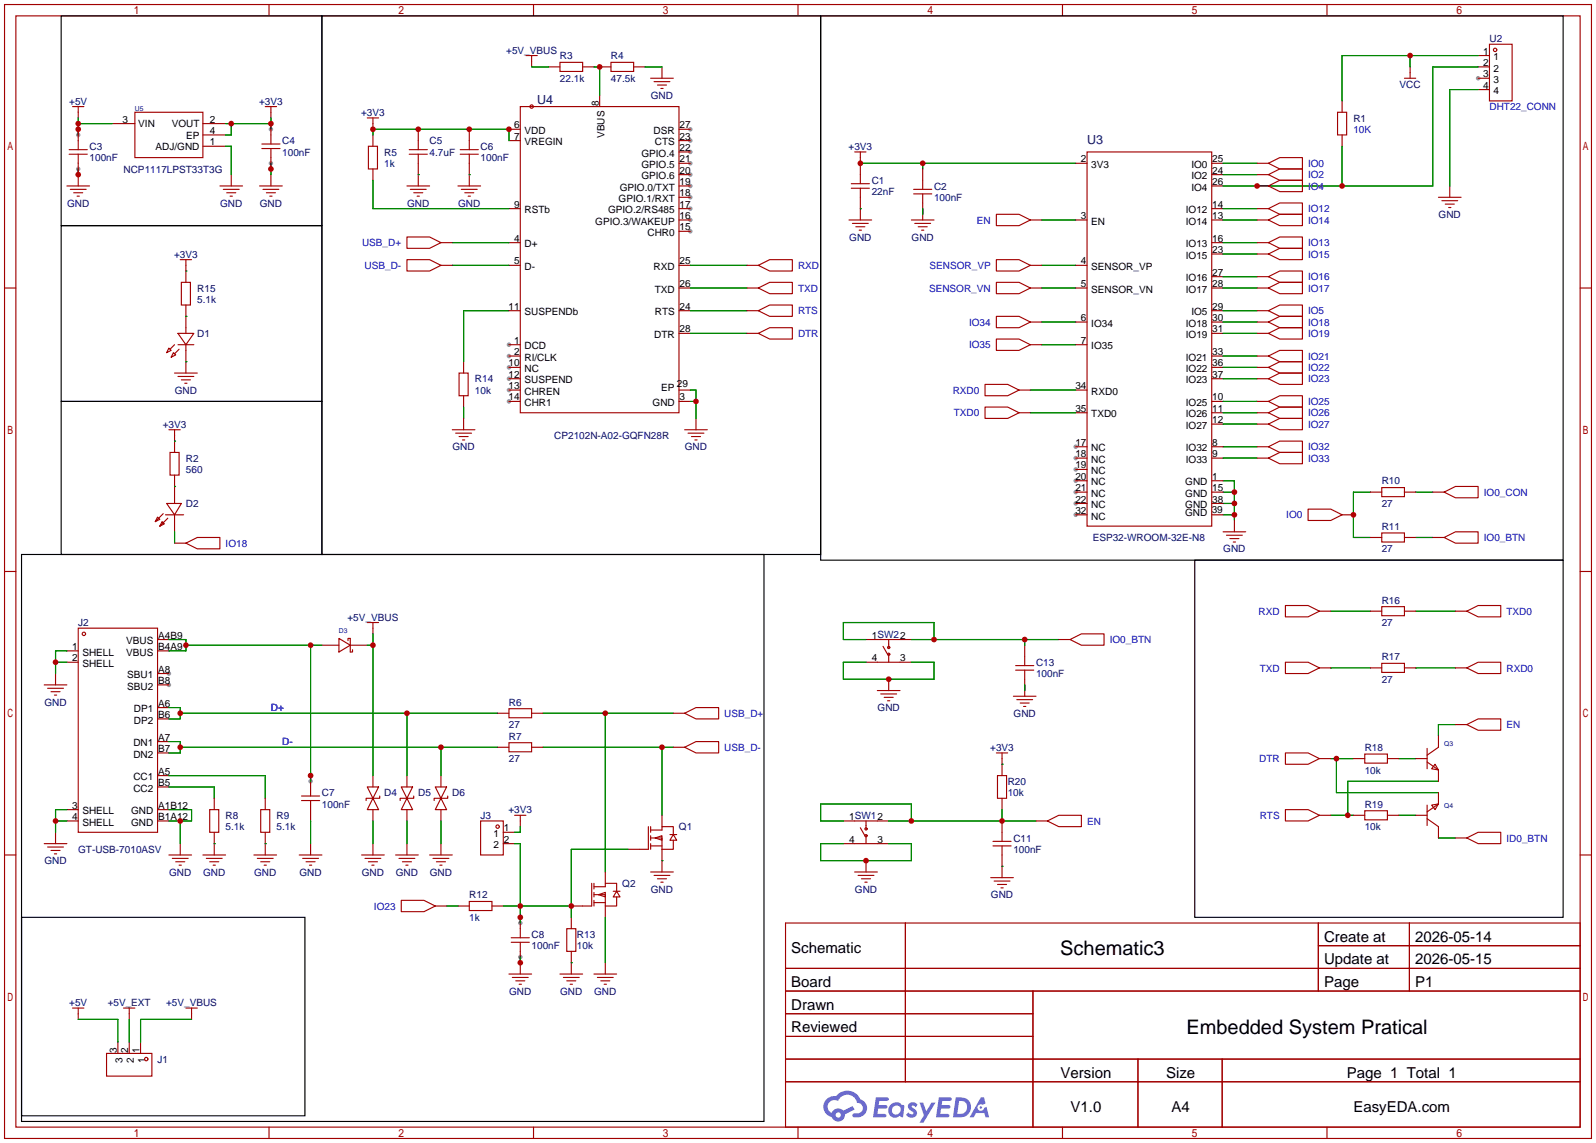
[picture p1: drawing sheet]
<svg xmlns="http://www.w3.org/2000/svg" width="358mm" height="256mm" viewBox="0 0 358 256" stroke-linecap="round" stroke-linejoin="round" font-family="sans-serif">
<g fill="#999">
<circle cx="331.2" cy="17.5" r=".51"/>
<circle cx="241" cy="115.3" r=".51"/>
<circle cx="241" cy="112.8" r=".51"/>
<circle cx="241" cy="110.2" r=".51"/>
<circle cx="241" cy="107.7" r=".51"/>
<circle cx="241" cy="105.2" r=".51"/>
<circle cx="241" cy="102.6" r=".51"/>
<circle cx="241" cy="100.1" r=".51"/>
<circle cx="114" cy="77.2" r=".51"/>
<circle cx="114" cy="79.8" r=".51"/>
<circle cx="114" cy="82.3" r=".51"/>
<circle cx="114" cy="84.8" r=".51"/>
<circle cx="114" cy="87.4" r=".51"/>
<circle cx="114" cy="89.9" r=".51"/>
<circle cx="154.7" cy="51.8" r=".51"/>
<circle cx="154.7" cy="49.3" r=".51"/>
<circle cx="154.7" cy="46.7" r=".51"/>
<circle cx="154.7" cy="44.2" r=".51"/>
<circle cx="154.7" cy="41.7" r=".51"/>
<circle cx="154.7" cy="39.1" r=".51"/>
<circle cx="154.7" cy="36.6" r=".51"/>
<circle cx="154.7" cy="34" r=".51"/>
<circle cx="154.7" cy="31.5" r=".51"/>
<circle cx="154.7" cy="29" r=".51"/>
<circle cx="37.8" cy="150.9" r=".51"/>
<circle cx="37.8" cy="153.4" r=".51"/>
<circle cx="116.6" cy="214.4" r=".51"/>
<circle cx="116.6" cy="206.8" r=".51"/>
<circle cx="69.6" cy="175" r=".51"/>
<circle cx="60.7" cy="29" r=".51"/>
<circle cx="17.5" cy="30.2" r=".51"/>
<circle cx="17.5" cy="37.8" r=".51"/>
<circle cx="60.7" cy="36.6" r=".51"/>
</g>
<g fill="none" stroke="#a10000" stroke-width=".25">
<path d="M1 1h355.6v254h-355.6zM3.6 3.6h350.5v248.9h-350.5zM60.3 1v2.6M119.5 1v2.6M178.8 1v2.6M238.1 1v2.6M297.3 1v2.6M1 64.5h2.6M354.1 64.5h2.5M1 128h2.6M354.1 128h2.5M1 191.5h2.6"/>
<path d="M354.1 191.5h2.5M176 206.8h178.1v45.7h-178.1zM176 216.9h178.1M202.9 206.8v35.5M295.4 206.8v15.2M295.4 211.8h58.7M315.8 206.8v15.2M176 222h178.1M176 227.1h55.5M176 237.2h178.1M176 232.2h55.5M231.5 222v30.5"/>
<path d="M255 237.2v15.3M273.9 237.2v15.3M60.3 252.5v2.5M119.5 252.5v2.5M176 242.3h178.1M178.8 252.5v2.5M238.1 252.5v2.5M297.3 252.5v2.5"/>
</g>
<g fill="#5487ff">
<path d="M203.8 247.2a1.3 1.3 0 0 1 1.8 .2l-.4 .7a.54 .54 0 0 0-.9-.3l.1 .2a1.28 1.28 0 0 1 .8 2 1.53 1.53 0 0 1-2.2-.2l.5-.6 .8 .4a.31 .31 0 0 0 .4-.3 .31 .31 0 0 0-.3-.3 1.12 1.12 0 0 1-.6-1.8z"/>
<path d="M206 247h.9l.6 1.9 1.2-1.9h.9l-2.7 4.5h-.9l1-1.7z"/>
<path d="M196.3 245.8h2.2a.46 .46 0 0 1 .5 .1 .46 .46 0 0 1 .1 .5l-.3 .2h-1.8l-.1 .9h1.6a.4 .4 0 0 1 .4 .5 .4 .4 0 0 1-.4 .3h-1.7l-.2 1.2h1.4a.46 .46 0 0 1 .5 .1 .46 .46 0 0 1 .1 .5l-.3 .2h-2.7z"/>
<path d="M210.4 245.8h2.2a.47 .47 0 0 1 .5 .1 .47 .47 0 0 1 .1 .5l-.3 .2h-1.8l-.1 .9h1.6a.4 .4 0 0 1 .4 .5 .4 .4 0 0 1-.4 .3h-1.7l-.2 1.2h1.4a.46 .46 0 0 1 .5 .1 .46 .46 0 0 1 .1 .5l-.3 .2h-2.7z"/>
<path d="M219.8 245.8h.7l.4 1.4-.7 .3a.75 .75 0 0 0-1.1 .3 .75 .75 0 0 0 .5 1 .75 .75 0 0 0 .9-.6l.5-.3 .7 2.4h-.9l-.2-1h-1.9l-.5 1h-.9z"/>
<path d="M214.2 245.8l-.7 4.5h1.5a2.27 2.27 0 0 0 2.6-2.3 2.27 2.27 0 0 0-2.7-2.2zM214.9 246.6a1.5 1.5 0 0 1 1.8 1.5 1.5 1.5 0 0 1-1.9 1.4h-.3z"/>
<path d="M199.6 247.4a1.6 1.6 0 0 0-.3 2.3 1.6 1.6 0 0 0 2.3 .2l.8 .4 .3-2.5-.2-.3h-.5a1.58 1.58 0 0 0-2.4-.1zM200.2 248a.98 .98 0 0 1 1.6 .4 .98 .98 0 0 1-1.1 1.2 .94 .94 0 0 1-.8-.6 .94 .94 0 0 1 .3-1z"/>
<path d="M185.2 246.2a2.37 2.37 0 0 0 1.2 4 1.54 1.54 0 0 0 1.7 1 1.54 1.54 0 0 0 1.3-1.6l2.1-1.1-.5-.8-2 1.1a1.57 1.57 0 0 0-2.6 .5 1.5 1.5 0 0 1-.8-2.1 1.5 1.5 0 0 1 2.2-.6 2.23 2.23 0 0 1 2.3-1.4 2.23 2.23 0 0 1 2 1.9 1.16 1.16 0 0 1 1.2 1 1.16 1.16 0 0 1-1.1 1.3h-.6a.47 .47 0 0 0-.6 .4 .47 .47 0 0 0 .4 .5 2.14 2.14 0 0 0 2.7-1.3 2.14 2.14 0 0 0-1.3-2.8 3.2 3.2 0 0 0-5.5-.7l-1.1 .1zM187.2 249.8a.6 .6 0 0 1 1.2 0 .6 .6 0 0 1-1.2 0z"/>
<circle cx="219.8" cy="248.1" r=".28"/>
</g>
<g fill="none" stroke="#a10000" stroke-width=".25">
<path d="M117.9 12.4h2.5M119.1 12.4v2.6M122.9 15h2.6M125.5 14h5.1v2h-5.1zM130.6 15h2.5M134.4 15h2.5M136.9 14h5.1v2h-5.1zM142 15h2.5M145.8 17.5h5.1M146.6 18.3h3.5M147.3 19.1h2.1M148.1 19.8h.5"/>
<path d="M148.3 15v2.5M314.7 17.5h2.5M316 15v2.5M331.2 12.4h2.6M331.2 15h2.6M331.2 17.5h2.6M333.8 9.9h5v12.7h-5zM15.5 33.5h4.1M15.5 34.5h4.1M16.3 23.9h2.5M17.5 23.9v2.5M17.5 29v4.5"/>
<path d="M17.5 34.5v7.2M25.1 27.7h5.1M30.2 25.1h15.3v10.2h-15.3zM45.5 32.8h5M45.5 27.7h5M45.5 30.2h5M51.8 39.1v2.6M58.7 32.3h4M58.7 33.3h4M59.4 23.9h2.6M60.7 23.9v2.5M60.7 27.7v4.6"/>
<path d="M60.7 33.3v4.5M60.7 39.1v2.6M82.3 26.4h2.5M82.5 32.8h2.1v5h-2.1zM83.6 26.4v2.6M83.6 30.2v2.6M83.6 37.8v2.6M91.7 33.5h4.1M91.7 34.5h4.1M93.7 29v4.5M93.7 34.5v7.2M103.1 33.5h4.1"/>
<path d="M103.1 34.5h4.1M105.2 29v4.5M105.2 34.5v7.2M114 29h2.6M114 31.5h2.6M116.6 23.9h35.5v68.6h-35.5zM134.4 21.3v2.6M152.1 34h2.6M152.1 36.6h2.6M152.1 39.1h2.6M152.1 29h2.6M152.1 31.5h2.6"/>
<path d="M191.5 34h2.6M192.8 34v7.1M206.8 37.8v4.6M241 36.6h2.6M243.6 34h27.9v83.9h-27.9zM271.5 36.6h2.6M271.5 39.1h2.6M281.7 36.6h2.5M281.7 39.1h2.5M284.2 36.6l2.6-1.3h5v2.5h-5zM284.2 39.1l2.6-1.3h5v2.6h-5zM299.7 25.1h2.1v5.1h-2.1z"/>
<path d="M300.7 22.6v2.5M300.7 30.2v2.6M331.2 20.1h2.6M15 41.7h5.1M15.7 42.4h3.6M16.5 43.2h2M17.3 43.9h.5M40.4 58.2h2.5M41.7 58.2v5M49.3 41.7h5.1M50 42.4h3.6M50.8 43.2h2"/>
<path d="M51.6 43.9h.5M58.2 41.7h5M58.9 42.4h3.6M59.7 43.2h2M60.5 43.9h.5M91.2 53.1h5.1l2.5 1.3-2.5 1.2h-5.1zM91.2 58.2h5.1l2.5 1.2-2.5 1.3h-5.1zM91.2 41.7h5.1M91.9 42.4h3.6M92.7 43.2h2M93.5 43.9h.5M98.8 54.4h2.5"/>
<path d="M98.8 59.4h2.5M102.6 41.7h5.1M103.4 42.4h3.5M104.1 43.2h2.1M104.9 43.9h.5M114 54.4h2.6M114 46.7h2.6M114 59.4h2.6M152.1 44.2h2.6M152.1 49.3h2.6M152.1 41.7h2.6M152.1 46.7h2.6"/>
<path d="M152.1 59.4h2.6M152.1 51.8h2.6M167.4 59.4h2.5M169.9 59.4l2.6-1.2h5v2.5h-5zM190.2 49.3h5.1M190.8 42.2h4M190.8 41.1h4M191 50h3.6M191.8 50.8h2M192.5 51.6h.5M192.8 42.2v7.1M204.2 49.3h5.1"/>
<path d="M204.7 42.4h4.1M204.7 43.4h4.1M205 50h3.5M205.7 50.8h2.1M206.5 51.6h.5M206.8 43.4v5.9M223.3 48h5l2.6 1.3-2.6 1.2h-5zM223.3 58.2h5l2.6 1.2-2.6 1.3h-5zM230.9 49.3h2.5M230.9 59.4h2.5M241 49.3h2.6M241 59.4h2.6"/>
<path d="M271.5 49.3h2.6M271.5 41.7h2.6M271.5 56.9h2.6M271.5 54.4h2.6M271.5 46.7h2.6M281.7 49.3h2.5M281.7 41.7h2.5M281.7 56.9h2.5M281.7 54.4h2.5M281.7 46.7h2.5M284.2 41.7l2.6-1.3h5v2.5h-5zM284.2 46.7l2.6-1.2h5v2.5h-5z"/>
<path d="M284.2 49.3l2.6-1.3h5v2.5h-5zM284.2 54.4l2.6-1.3h5v2.5h-5zM284.2 56.9l2.6-1.3h5v2.6h-5zM322.3 44.2h5.1M323.1 45h3.5M323.8 45.7h2.1M324.6 46.5h.5M324.9 41.7v2.5M37.8 78l.6 .5-1.1 .5zM38.9 79l.5 .5-1 .5zM39.1 77.2l-1 1M39.9 74.7h3.5l-1.7 2.5z"/>
<path d="M39.9 77.2h3.5M40.1 78.2l-1 1M40.6 63.2h2.1v5.1h-2.1zM41.7 68.3v6.4M41.7 77.2v6.4M114 79.8h2.6M114 69.6h2.6M114 77.2h2.6M152.1 74.7h2.6M152.1 69.6h2.6M152.1 64.5h2.6M167.4 74.7h2.5"/>
<path d="M167.4 69.6h2.5M167.4 64.5h2.5M169.9 64.5l2.6-1.3h5v2.6h-5zM169.9 69.6l2.6-1.3h5v2.6h-5zM169.9 74.7l2.6-1.3h5v2.5h-5zM223.3 63.2h5l2.6 1.3-2.6 1.3h-5zM223.3 70.9h5l2.6 1.2-2.6 1.3h-5zM223.3 75.9h5l2.6 1.3-2.6 1.3h-5zM230.9 72.1h2.5M230.9 64.5h2.5M230.9 77.2h2.5M241 72.1h2.6"/>
<path d="M241 64.5h2.6M241 77.2h2.6M271.5 79.8h2.6M271.5 74.7h2.6M271.5 72.1h2.6M271.5 69.6h2.6M271.5 64.5h2.6M271.5 62h2.6M281.7 79.8h2.5M281.7 74.7h2.5M281.7 72.1h2.5M281.7 69.6h2.5"/>
<path d="M281.7 64.5h2.5M281.7 62h2.5M284.2 62l2.6-1.3h5v2.5h-5zM284.2 64.5l2.6-1.3h5v2.6h-5zM284.2 69.6l2.6-1.3h5v2.6h-5zM284.2 72.1l2.6-1.2h5v2.5h-5zM284.2 74.7l2.6-1.3h5v2.5h-5zM284.2 79.8l2.6-1.3h5v2.5h-5zM37.8 96.3h2.6M39.1 83.6h5.1M39.1 96.3v5M39.9 84.3h3.5"/>
<path d="M40.6 85.1h2.1M41.4 85.9h.5M101.3 96.3h5.1M102.1 97h3.6M102.9 83.6h2v5h-2zM102.9 97.8h2M103.6 98.6h.5M103.9 81v2.6M103.9 88.6v2.6M103.9 93.7v2.6M114 84.8h2.6M114 82.3h2.6"/>
<path d="M114 87.4h2.6M114 89.9h2.6M152.1 87.4h2.6M152.1 89.9h2.6M153.4 96.3h5.1M154.2 97h3.5M154.9 97.8h2.1M155.7 98.6h.5M156 93.7v2.6M220.7 86.1h5.1l2.5 1.3-2.5 1.2h-5.1zM220.7 91.2h5.1l2.5 1.3-2.5 1.2h-5.1zM228.3 92.5h2.6"/>
<path d="M228.3 87.4h2.6M241 92.5h2.6M241 87.4h2.6M271.5 84.8h2.6M271.5 82.3h2.6M271.5 92.5h2.6M271.5 95h2.6M271.5 89.9h2.6M281.7 84.8h2.5M281.7 82.3h2.5M281.7 92.5h2.5M281.7 95h2.5"/>
<path d="M281.7 89.9h2.5M284.2 82.3l2.6-1.3h5v2.6h-5zM284.2 84.8l2.6-1.2h5v2.5h-5zM284.2 89.9l2.6-1.3h5v2.6h-5zM284.2 92.5l2.6-1.3h5v2.5h-5zM284.2 95l2.6-1.3h5v2.6h-5zM35.3 115.8l.5 .5-1 .5zM36.3 116.8l.5 .5-1 .6zM36.6 115.1l-1.8 1.7M37.1 115.3h4M37.3 112.8h3.3l-1.5 2.5zM37.6 116.1l-1.8 1.8"/>
<path d="M38.1 101.3h2v5.1h-2zM39.1 106.4v6.4M39.1 115.3v3.8M241 115.3h2.6M241 112.8h2.6M241 110.2h2.6M241 107.7h2.6M241 105.2h2.6M241 102.6h2.6M241 100.1h2.6M271.5 115.3h2.6M271.5 112.8h2.6"/>
<path d="M271.5 110.2h2.6M271.5 107.7h2.6M271.5 102.6h2.6M271.5 100.1h2.6M274.1 119.1h5M274.8 119.9h3.6M276.6 116.6v2.5M281.7 102.6h2.5M281.7 100.1h2.5M284.2 100.1l2.6-1.3h5v2.5h-5zM284.2 102.6l2.6-1.3h5v2.6h-5zM293.1 114h5.1l2.5 1.3-2.5 1.3h-5.1z"/>
<path d="M300.7 115.3h2.6M307.1 110.2h2.5M309.6 109.2h5.1v2.1h-5.1zM309.6 119.4h5.1v2h-5.1zM314.7 110.2h2.5M321.1 110.2h2.5M323.6 110.2l2.5-1.2h5.1v2.5h-5.1zM39.1 121.7h2.6M41.7 121.7l2.5-1.3h5.1v2.5h-5.1zM82.3 139.4h2.5M83.6 139.4v2.6M275.6 120.7h2"/>
<path d="M276.4 121.4h.5M288 135.6h5.1l2.6 1.3-2.6 1.3h-5.1zM295.7 136.9h2.5M307.1 120.4h2.5M307.1 136.9h2.5M309.6 135.9h5.1v2h-5.1zM314.7 120.4h2.5M314.7 136.9h2.5M321.1 120.4h2.5M323.6 120.4l2.5-1.3h5.1v2.6h-5.1zM326.1 136.9h2.6M328.7 136.9l2.5-1.3h5.1v2.6h-5.1z"/>
<path d="M9.9 153.4h5.1M10.7 154.2h3.5M11.4 154.9h2.1M12.2 155.7h.5M12.4 150.9v2.5M15 148.3h2.5M15 145.8h2.5M17.5 140.7h17.8v45.7h-17.8zM35.3 145.8h2.5M35.3 150.9h2.5M35.3 158.5h2.5M35.3 153.4h2.5"/>
<path d="M35.3 143.3h2.5M72.1 144.5h3.8M75.9 143l2.6 1.5-2.6 1.6zM78 143.5v-.5h.5v3.1h.5v-.6M78.5 144.5h3.8M111.5 159.8h2.5M114 158.8h5.1v2h-5.1zM119.1 159.8h2.6M150.9 159.8h2.5M153.4 159.8l2.6-1.3h5v2.5h-5zM194.1 148.3h10.1M194.1 143.3h10.1"/>
<path d="M196.6 154.7h5.1M197.4 155.4h3.5M197.9 144.8l1 1.8M198.1 156.2h2.1M198.9 157h.5M199.1 143.3v1.7M199.1 146.6v1.7M199.1 152.1v2.6M227.1 156h5.1M227.6 149.1h4M227.6 150.1h4M227.8 156.7h3.6"/>
<path d="M228.6 157.5h2M229.4 158.2h.5M229.6 144.5v4.6M229.6 150.1v5.9M237.2 143.3h2.6M239.8 143.3l2.5-1.3h5.1v2.5h-5.1zM288 148.3h5.1l2.6 1.3-2.6 1.3h-5.1zM295.7 149.6h2.5M307.1 149.6h2.5M309.6 148.6h5.1v2h-5.1zM314.7 149.6h2.5M326.1 149.6h2.6"/>
<path d="M328.7 149.6l2.5-1.3h5.1v2.6h-5.1zM35.3 176.3h2.5M35.3 161h2.5M35.3 166.1h2.5M35.3 168.7h2.5M35.3 173.7h2.5M48 178.8v2.6M59.4 178.8v2.6M67.6 178.3h4M67.6 179.3h4M69.6 173.7v4.6M69.6 179.3v4.6"/>
<path d="M82.3 176.3h2.5l-1.2 2.5zM83.6 178.8l1.2 2.6h-2.5zM83.6 173.7v2.6M85.1 178.3v.5h-3.1v.5M89.9 176.3h2.6l-1.3 2.5zM91.2 178.8l1.3 2.6h-2.6zM91.2 173.7v2.6M92.7 178.3v.5h-3v.5M97.5 176.3h2.6l-1.3 2.5zM98.8 178.8l1.3 2.6h-2.6zM98.8 173.7v2.6M100.3 178.3v.5h-3v.5"/>
<path d="M111.5 167.4h2.5M114 166.4h5.1v2h-5.1zM119.1 167.4h2.6M150.9 167.4h2.5M153.4 167.4l2.6-1.3h5v2.6h-5zM223.3 168.7h2.5M223.5 173.7h2.1v5.1h-2.1zM224.5 168.7v5M224.5 178.8v2.6M288 168.7h5.1l2.6 1.2-2.6 1.3h-5.1zM295.7 169.9h2.5M303.3 169.9h2.5"/>
<path d="M305.8 168.9h5.1v2h-5.1zM310.9 169.9h2.5M317.2 169.9h2.6M319.8 170.7l2.5 1.8M319.8 167.6v4.6M321.6 171.2l.7 1.3-1.5-.3zM322.3 164.8v2.6l-2.5 1.8M322.3 172.5v2.5M322.3 177.5v2.6M326.1 162.3h2.6M328.7 162.3l2.5-1.3h5.1v2.6h-5.1zM9.9 189h5.1"/>
<path d="M10.7 189.7h3.5M11.4 190.5h2.1M12.2 191.3h.5M12.4 186.4v2.6M15 183.9h2.5M15 181.4h2.5M35.3 183.9h2.5M35.3 181.4h2.5M37.8 191.5h5.1M38.6 192.3h3.6M39.4 193h2M40.1 193.8h.5"/>
<path d="M40.4 189v2.5M45.5 191.5h5M46.2 192.3h3.6M47 181.4h2v5h-2zM47 193h2M47.8 193.8h.5M48 186.4v5.1M56.9 191.5h5.1M57.7 192.3h3.5M58.4 181.4h2.1v5h-2.1zM58.4 193h2.1M59.2 193.8h.5"/>
<path d="M59.4 186.4v5.1M67.1 191.5h5M67.8 192.3h3.6M68.6 193h2M69.3 193.8h.5M69.6 189v2.5M81 191.5h5.1M81.8 192.3h3.5M82.5 193h2.1M83.3 193.8h.5M83.6 181.4v2.5M83.6 189v2.5"/>
<path d="M88.6 191.5h5.1M89.4 192.3h3.6M90.2 193h2M90.9 193.8h.5M91.2 181.4v2.5M91.2 189v2.5M96.3 191.5h5M97 192.3h3.6M97.8 193h2M98.6 193.8h.5M98.8 181.4v2.5M98.8 189v2.5"/>
<path d="M107.7 183.9h5.1v7.6h-5.1zM112.8 186.4h2.5M112.8 189h2.5M115.3 182.6h2.6M116.6 182.6v2.6M132.6 197.9v5h-4.6M133.1 198.6h2.5v-.7h2.6v1.7M133.1 197.9v1.2M133.1 199.9v1M135.6 195.3v2.6M137.4 199.6h1.5M138.2 199.6l.7 1.3h-1.5z"/>
<path d="M145.3 185.2v5h-4.6M145.8 185.9h2.5v-.7h2.6v1.7M145.8 187.7h2.5v2.5M145.8 189.5h2.5M145.8 185.2v1.2M145.8 187.2v1M145.8 189v1.2M145.8 195.3h5.1M146.6 196.1h3.5M146.8 187.7l1.5-.5v1zM147.3 196.9h2.1M148.1 197.6h.5"/>
<path d="M148.3 182.6v2.6M148.3 190.2v5.1M150.1 186.9h1.5M150.9 186.9l.7 1.3h-1.5zM150.9 188.2v2h-2.6M189 183.9h10.1M189 189h10.1M191.5 195.3h5.1M192.3 196.1h3.5M192.8 185.4l1 1.8M193 196.9h2.1M193.8 197.6h.5"/>
<path d="M194.1 183.9v1.8M194.1 187.2v1.8M194.1 192.8v2.5M222 196.6h5.1M222.5 189.5h4.1M222.5 188.5h4.1M222.8 197.4h3.5M223.5 198.1h2.1M224.3 198.9h.5M224.5 183.9v4.6M224.5 189.5v7.1M232.2 183.9h2.5"/>
<path d="M234.7 183.9l2.5-1.3h5.1v2.6h-5.1zM288 181.4h5.1l2.6 1.2-2.6 1.3h-5.1zM295.7 182.6h2.5M303.3 182.6h2.5M305.8 181.6h5.1v2h-5.1zM310.9 182.6h2.5M317.2 182.6h2.6M319.8 183.4l2.5 1.8v2.5M319.8 180.3v4.6M320.8 180.3l1.5-.2-.7 1.3zM322.3 180.1l-2.5 1.8M326.1 187.7h2.6"/>
<path d="M328.7 187.7l2.5-1.3h5.1v2.6h-5.1zM89.9 201.7h5.1l2.5 1.2-2.5 1.3h-5.1zM97.5 202.9h2.6M102.6 202.9h2.6M105.2 201.9h5v2.1h-5zM110.2 202.9h2.6M114 218.2h5.1M114.6 210.1h4M114.6 211.1h4M114.8 218.9h3.6M115.6 219.7h2M116.6 205.5v4.6"/>
<path d="M116.6 211.1v7.1M125.5 218.2h5.1M126.2 218.9h3.6M127 208h2v5.1h-2zM127 219.7h2M128 205.5v2.5M128 213.1v5.1M133.1 200.4h2.5v2.5M133.1 202.2h2.5M133.1 201.7v1.2M133.1 218.2h5.1M133.9 218.9h3.5"/>
<path d="M134.1 200.4l1.5-.5v1zM134.6 219.7h2.1M135.6 202.9v2.6M135.6 215.6v2.6M138.2 200.9v2h-2.6M16.3 225.8h2.5M17.5 225.8v2.5M23.9 236h10.1v5h-10.1zM26.4 233.4v2.6M27.7 225.8h2.5M29 225.8v2.5M29 233.4v2.6"/>
<path d="M31.5 233.4v2.6M41.7 225.8h2.5M42.9 225.8v2.5M116.3 220.5h.5M127.8 220.5h.5M135.4 220.5h.5"/>
<circle cx="335" cy="11.2" r=".38"/>
<circle cx="119.1" cy="23.9" r=".38"/>
<circle cx="18.8" cy="142" r=".38"/>
<circle cx="199.1" cy="146.6" r=".25"/>
<circle cx="199.1" cy="145" r=".25"/>
<circle cx="111.5" cy="185.2" r=".38"/>
<circle cx="194.1" cy="185.7" r=".25"/>
<circle cx="194.1" cy="187.2" r=".25"/>
<circle cx="32.8" cy="237.2" r=".38"/>
</g>
<g fill="none" stroke="#008700" stroke-width=".25">
<path d="M119.1 15h3.8M133.1 15h1.3v6.3M144.5 15h3.8M316 12.4v2.6M331.2 15h-10.1v26.7h-47M331.2 12.4h-30.5v10.2M17.5 27.7h7.6M17.5 26.4v3.8M17.5 37.8v1.3M50.5 32.8h1.3v6.3M50.5 27.7h10.2M51.8 27.7v2.5h-1.3"/>
<path d="M60.7 26.4v2.6M60.7 36.6v2.5M83.6 30.2v-1.2h30.4v2.5M93.7 39.1h.1M105.2 39.1h.1M192.8 36.6h48.2M206.8 36.6v1.2M274.1 36.6h7.6M274.1 39.1h7.6M300.7 32.8v8.9M331.2 20.1h-6.3v21.6M83.6 40.4v6.3h30.4"/>
<path d="M101.3 59.4h12.7M101.3 54.4h12.7M154.7 59.4h12.7M192.8 46.7h.1M206.8 46.7v1.3M233.4 59.4h7.6M233.4 49.3h7.6M274.1 49.3h7.6M274.1 56.9h7.6M274.1 54.4h7.6M274.1 46.7h7.6M41.7 70.9h.1"/>
<path d="M41.7 60.7h.1M114 69.6h-10.1v11.4M154.7 64.5h12.7M154.7 74.7h12.7M154.7 69.6h12.7M233.4 77.2h7.6M233.4 72.1h7.6M233.4 64.5h7.6M274.1 72.1h7.6M274.1 64.5h7.6M274.1 74.7h7.6M274.1 62h7.6"/>
<path d="M274.1 69.6h7.6M274.1 79.8h7.6M39.1 98.8h.1M41.7 81h.1M103.9 91.2v2.5M154.7 87.4h1.3v6.3M154.7 89.9h1.3M230.9 87.4h10.1M230.9 92.5h10.1M274.1 92.5h7.6M274.1 95h7.6M274.1 89.9h7.6"/>
<path d="M274.1 84.8h7.6M274.1 82.3h7.6M39.1 109h.1M39.1 119.1v2.6M274.1 100.1h7.6M274.1 107.7h2.5v8.9M274.1 112.8h2.5M274.1 110.2h2.5M274.1 115.3h2.5M274.1 102.6h7.6M307.1 110.2h-3.8v10.2h3.8M317.2 110.2h3.9"/>
<path d="M298.2 136.9h8.9M317.2 120.4h3.9M317.2 136.9h8.9M12.4 148.3h2.6M15 145.8h-2.6v5.1M37.8 158.5h2.6v2.5h-2.6M37.8 143.3h3.9v2.5h-3.9M40.4 159.8h71.1M41.7 144.5h30.4M69.6 144.5v30.5M82.3 144.5h1.3M83.6 142v31.7"/>
<path d="M91.2 159.8v13.9M121.7 159.8h29.2M135.6 159.8v35.5M194.1 148.3h-5.1v3.8h20.3v-3.8h-5.1M194.1 143.3h-5.1v-3.9h20.3v3.9M204.2 143.3h33M229.6 143.3v1.2M229.6 153.4v1.3M298.2 149.6h8.9M317.2 149.6h8.9M37.8 166.1h2.6v2.6h-2.6M37.8 176.3h10.2v2.5"/>
<path d="M37.8 173.7h21.6v5.1M40.4 167.4h71.1M98.8 167.4v6.3M121.7 167.4h29.2M148.3 167.4v15.2M224.5 171.2h.1M298.2 169.9h5.1M299.5 169.9v7.6h22.8M313.4 169.9h3.8M322.3 175h-20.3v7.6M326.1 162.3h-3.8v2.5M12.4 183.9h2.6"/>
<path d="M15 181.4h-2.6v5M37.8 181.4h5.1v2.5h-5.1M40.4 183.9v5.1M48 189h.1M59.4 189h.1M69.6 183.9v5.1M83.6 183.9v5.1M91.2 183.9v5.1M98.8 183.9v5.1M115.3 189h1.3v17.8M116.6 185.2v1.2h-1.3M140.7 190.2h-12.7v15.3"/>
<path d="M148.3 192.8h.1M189 189h-5.1v3.8h20.3v-3.8h-5.1M189 183.9h-5.1v-3.8h20.3v3.8M199.1 183.9h33.1M224.5 194.1h.1M224.5 181.4v2.5M298.2 182.6h5.1M313.4 182.6h3.8M322.3 187.7h3.8M100.1 202.9h2.5M112.8 202.9h15.2M116.6 214.4v1.2"/>
<path d="M128 215.6h.1M135.6 205.5v10.1M17.5 228.3h8.9v5.1M29 228.3v5.1M42.9 228.3h-11.4v5.1"/>
</g>
<path d="M13.7 3.6h58.4v46.9h-58.4zM72.1 3.6h111.8v120.6h-111.8zM183.9 3.6h166.4v121.9h-166.4zM13.7 50.5h58.4v39.4h-58.4zM13.7 89.9h58.4v34.3h-58.4zM4.8 124.2h166.4v127h-166.4zM267.7 125.5h82.6v80h-82.6zM4.8 205.5h63.5v44.4h-63.5z" fill="none" stroke="#000" stroke-width=".25"/>
<g fill="#c00">
<circle cx="206.8" cy="36.6" r=".63"/>
<circle cx="192.8" cy="36.6" r=".63"/>
<circle cx="276.6" cy="112.8" r=".63"/>
<circle cx="276.6" cy="115.3" r=".63"/>
<circle cx="276.6" cy="110.2" r=".63"/>
<circle cx="303.3" cy="115.3" r=".63"/>
<circle cx="300.7" cy="41.7" r=".63"/>
<circle cx="281.7" cy="41.7" r=".63"/>
<circle cx="316" cy="12.4" r=".63"/>
<circle cx="156" cy="89.9" r=".63"/>
<circle cx="134.4" cy="15" r=".63"/>
<circle cx="40.4" cy="167.4" r=".63"/>
<circle cx="98.8" cy="167.4" r=".63"/>
<circle cx="135.6" cy="159.8" r=".63"/>
<circle cx="148.3" cy="167.4" r=".63"/>
<circle cx="116.6" cy="215.6" r=".63"/>
<circle cx="40.4" cy="159.8" r=".63"/>
<circle cx="91.2" cy="159.8" r=".63"/>
<circle cx="116.6" cy="202.9" r=".63"/>
<circle cx="128" cy="202.9" r=".63"/>
<circle cx="116.6" cy="205.5" r=".63"/>
<circle cx="12.4" cy="183.9" r=".63"/>
<circle cx="12.4" cy="148.3" r=".63"/>
<circle cx="40.4" cy="183.9" r=".63"/>
<circle cx="83.6" cy="144.5" r=".63"/>
<circle cx="69.6" cy="144.5" r=".63"/>
<circle cx="41.7" cy="144.5" r=".63"/>
<circle cx="69.6" cy="173.7" r=".63"/>
<circle cx="60.7" cy="27.7" r=".63"/>
<circle cx="51.8" cy="27.7" r=".63"/>
<circle cx="17.5" cy="27.7" r=".63"/>
<circle cx="17.5" cy="29" r=".63"/>
<circle cx="17.5" cy="39.1" r=".63"/>
<circle cx="60.7" cy="37.8" r=".63"/>
<circle cx="194.1" cy="192.8" r=".63"/>
<circle cx="199.1" cy="152.1" r=".63"/>
<circle cx="229.6" cy="143.3" r=".63"/>
<circle cx="209.3" cy="143.3" r=".63"/>
<circle cx="299.5" cy="169.9" r=".63"/>
<circle cx="302" cy="182.6" r=".63"/>
<circle cx="204.2" cy="183.9" r=".63"/>
<circle cx="224.5" cy="183.9" r=".63"/>
<circle cx="83.6" cy="29" r=".63"/>
<circle cx="93.7" cy="29" r=".63"/>
<circle cx="105.2" cy="29" r=".63"/>
<circle cx="114" cy="29" r=".63"/>
</g>
<g font-size="4.5">
<text x="237.6" y="213.8">Schematic3</text>
<text x="265.9" y="231.6">Embedded System Pratical</text>
</g>
<g font-size="3.4">
<text x="177.3" y="213.5">Schematic</text>
<text x="296.7" y="210.9">Create at</text>
<text x="317.1" y="210.9">2026-05-14</text>
<text x="177.3" y="221.1">Board</text>
<text x="296.7" y="216">Update at</text>
<text x="296.7" y="221.1">Page</text>
<text x="317.1" y="216">2026-05-15</text>
<text x="317.1" y="221.1">P1</text>
<text x="177.3" y="226.2">Drawn</text>
<text x="177.3" y="231.3">Reviewed</text>
<text x="237.7" y="241.4">Version</text>
<text x="261.3" y="241.4">Size</text>
<text x="301.8" y="241.4">Page 1 Total 1</text>
<text x="239.9" y="249">V1.0</text>
<text x="262.5" y="249">A4</text>
<text x="303.3" y="249">EasyEDA.com</text>
</g>
<g font-size="2.8" fill="#000080">
<text x="120.4" y="23.3">U4</text>
<text x="243.6" y="32.2">U3</text>
</g>
<g font-size="2.2" fill="#000080">
<text x="113.4" y="12">+5V_VBUS</text>
<text x="333.8" y="9.5">U2</text>
<text x="125.5" y="13.3">R3</text>
<text x="136.9" y="13.3">R4</text>
<text x="15.5" y="23.4">+5V</text>
<text x="58.1" y="23.4">+3V3</text>
<text x="125.5" y="18.3">22.1k</text>
<text x="136.9" y="18.3">47.5k</text>
<text x="145.8" y="22.2">GND</text>
<text x="313.6" y="19.6">VCC</text>
<text x="80.9" y="26">+3V3</text>
<text x="303.3" y="27.2">R1</text>
<text x="20.1" y="33.6">C3</text>
<text x="63.2" y="32.3">C4</text>
<text x="63.2" y="34.9">100nF</text>
<text x="86.1" y="34.9">R5</text>
<text x="96.3" y="32.3">C5</text>
<text x="96.3" y="34.9">4.7uF</text>
<text x="107.7" y="33.6">C6</text>
<text x="190.1" y="33.6">+3V3</text>
<text x="20.1" y="36.1">100nF</text>
<text x="27.7" y="38.7">NCP1117LPST33T3G</text>
<text x="86.1" y="37.4">1k</text>
<text x="107.7" y="36.1">100nF</text>
<text x="195.3" y="41.2">C1</text>
<text x="15" y="46.3">GND</text>
<text x="49.3" y="46.3">GND</text>
<text x="58.2" y="46.3">GND</text>
<text x="91.2" y="46.3">GND</text>
<text x="102.7" y="46.3">GND</text>
<text x="195.3" y="43.7">22nF</text>
<text x="209.3" y="42.5">C2</text>
<text x="209.3" y="45">100nF</text>
<text x="190.3" y="53.9">GND</text>
<text x="204.3" y="53.9">GND</text>
<text x="322.4" y="48.8">GND</text>
<text x="39" y="57.7">+3V3</text>
<text x="44.2" y="65.3">R15</text>
<text x="44.2" y="67.9">5.1k</text>
<text x="44.2" y="75.5">D1</text>
<text x="39.2" y="88.2">GND</text>
<text x="106.4" y="85.7">R14</text>
<text x="106.4" y="88.2">10k</text>
<text x="36.5" y="95.8">+3V3</text>
<text x="101.4" y="100.9">GND</text>
<text x="124.2" y="98.4">CP2102N-A02-GQFN28R</text>
<text x="153.5" y="100.9">GND</text>
<text x="41.7" y="103.4">R2</text>
<text x="41.7" y="106">560</text>
<text x="41.7" y="113.6">D2</text>
<text x="309.6" y="108.5">R10</text>
<text x="309.6" y="113.6">27</text>
<text x="309.6" y="118.7">R11</text>
<text x="244.9" y="121.2">ESP32-WROOM-32E-N8</text>
<text x="274.1" y="123.8">GND</text>
<text x="309.6" y="123.8">27</text>
<text x="309.6" y="135.2">R16</text>
<text x="17.5" y="140.3">J2</text>
<text x="77.9" y="139">+5V_VBUS</text>
<text x="309.6" y="140.3">27</text>
<text x="232.2" y="149.2">C13</text>
<text x="309.6" y="147.9">R17</text>
<text x="232.2" y="151.7">100nF</text>
<text x="309.6" y="153">27</text>
<text x="10" y="158">GND</text>
<text x="114" y="158">R6</text>
<text x="196.6" y="159.3">GND</text>
<text x="227.1" y="160.6">GND</text>
<text x="114" y="163.1">27</text>
<text x="114" y="165.7">R7</text>
<text x="114" y="170.7">27</text>
<text x="221.9" y="168.2">+3V3</text>
<text x="305.8" y="168.2">R18</text>
<text x="305.8" y="173.3">10k</text>
<text x="72.1" y="178.4">C7</text>
<text x="86.1" y="178.4">D4</text>
<text x="93.7" y="178.4">D5</text>
<text x="101.3" y="178.4">D6</text>
<text x="225.8" y="175.8">R20</text>
<text x="225.8" y="178.4">10k</text>
<text x="50.5" y="183.4">R8</text>
<text x="50.5" y="186">5.1k</text>
<text x="62" y="183.4">R9</text>
<text x="62" y="186">5.1k</text>
<text x="72.1" y="180.9">100nF</text>
<text x="107.7" y="183.4">J3</text>
<text x="113.9" y="182.2">+3V3</text>
<text x="152.1" y="186">Q1</text>
<text x="305.8" y="180.9">R19</text>
<text x="305.8" y="186">10k</text>
<text x="17.5" y="191.1">GT-USB-7010ASV</text>
<text x="227.1" y="188.5">C11</text>
<text x="227.1" y="191.1">100nF</text>
<text x="10" y="193.6">GND</text>
<text x="37.9" y="196.1">GND</text>
<text x="45.5" y="196.1">GND</text>
<text x="56.9" y="196.1">GND</text>
<text x="67.1" y="196.1">GND</text>
<text x="81.1" y="196.1">GND</text>
<text x="88.7" y="196.1">GND</text>
<text x="96.3" y="196.1">GND</text>
<text x="105.2" y="201.2">R12</text>
<text x="139.4" y="198.7">Q2</text>
<text x="145.8" y="200">GND</text>
<text x="191.6" y="200">GND</text>
<text x="222" y="201.2">GND</text>
<text x="105.2" y="206.3">1k</text>
<text x="119.1" y="210.1">C8</text>
<text x="119.1" y="212.7">100nF</text>
<text x="129.3" y="210.1">R13</text>
<text x="129.3" y="212.7">10k</text>
<text x="15.5" y="225.4">+5V</text>
<text x="24.1" y="225.4">+5V_EXT</text>
<text x="37.2" y="225.4">+5V_VBUS</text>
<text x="114.1" y="222.8">GND</text>
<text x="125.5" y="222.8">GND</text>
<text x="133.1" y="222.8">GND</text>
<text x="35.3" y="238.1">J1</text>
</g>
<g font-size="2.2">
<text x="332.4" y="12.2">1</text>
<text x="332.4" y="14.8">2</text>
<text x="332.4" y="17.3">3</text>
<text x="334.7" y="13.5">1</text>
<text x="334.7" y="16">2</text>
<text x="134.2" y="23.7" transform="rotate(-90 134.2 23.7)">8</text>
<text x="332.4" y="19.9">4</text>
<text x="334.7" y="18.6">3</text>
<text x="334.7" y="21.1">4</text>
<text x="27.5" y="27.5">3</text>
<text x="31" y="28.5">VIN</text>
<text x="38.5" y="28.5">VOUT</text>
<text x="47" y="27.5">2</text>
<text x="115.2" y="28.7">6</text>
<text x="152.3" y="28.7">27</text>
<text x="34.9" y="33.6">ADJ/GND</text>
<text x="41.7" y="31">EP</text>
<text x="47" y="32.6">1</text>
<text x="47" y="30">4</text>
<text x="115.2" y="31.3">7</text>
<text x="117.5" y="30">VDD</text>
<text x="117.5" y="32.6">VREGIN</text>
<text x="135.4" y="30.9" transform="rotate(-90 135.4 30.9)">VBUS</text>
<text x="143.7" y="35.1">GPIO.4</text>
<text x="146.5" y="30">DSR</text>
<text x="146.7" y="32.6">CTS</text>
<text x="152.3" y="33.8">22</text>
<text x="152.3" y="31.3">23</text>
<text x="143.7" y="40.2">GPIO.6</text>
<text x="143.7" y="37.6">GPIO.5</text>
<text x="152.3" y="41.4">19</text>
<text x="152.3" y="38.9">20</text>
<text x="152.3" y="36.4">21</text>
<text x="242.2" y="36.4">2</text>
<text x="244.5" y="37.6">3V3</text>
<text x="267" y="37.6">IO0</text>
<text x="267" y="40.2">IO2</text>
<text x="271.7" y="41.4">26</text>
<text x="271.7" y="36.4">25</text>
<text x="271.7" y="38.9">24</text>
<text x="115.2" y="46.5">9</text>
<text x="117.5" y="47.8">RSTb</text>
<text x="136.3" y="47.8">GPIO.2/RS485</text>
<text x="138.6" y="45.3">GPIO.1/RXT</text>
<text x="138.9" y="42.7">GPIO.0/TXT</text>
<text x="152.3" y="46.5">17</text>
<text x="152.3" y="44">18</text>
<text x="265.7" y="47.8">IO12</text>
<text x="267" y="42.7">IO4</text>
<text x="271.7" y="46.5">14</text>
<text x="133.4" y="50.3">GPIO.3/WAKEUP</text>
<text x="145.1" y="52.9">CHR0</text>
<text x="152.3" y="51.6">15</text>
<text x="152.3" y="49.1">16</text>
<text x="242.2" y="49.1">3</text>
<text x="244.5" y="50.3">EN</text>
<text x="265.7" y="50.3">IO14</text>
<text x="271.7" y="49.1">13</text>
<text x="115.2" y="54.1">4</text>
<text x="115.2" y="59.2">5</text>
<text x="117.5" y="55.4">D+</text>
<text x="152.3" y="59.2">25</text>
<text x="242.2" y="59.2">4</text>
<text x="265.7" y="58">IO15</text>
<text x="265.7" y="55.4">IO13</text>
<text x="271.7" y="56.7">23</text>
<text x="271.7" y="54.1">16</text>
<text x="117.5" y="60.5">D-</text>
<text x="146.5" y="60.5">RXD</text>
<text x="146.7" y="65.6">TXD</text>
<text x="152.3" y="64.3">26</text>
<text x="242.2" y="64.3">5</text>
<text x="244.5" y="65.6">SENSOR_VN</text>
<text x="244.5" y="60.5">SENSOR_VP</text>
<text x="265.7" y="65.6">IO17</text>
<text x="265.7" y="63">IO16</text>
<text x="271.7" y="64.3">28</text>
<text x="271.7" y="61.8">27</text>
<text x="114" y="69.4">11</text>
<text x="117.5" y="70.7">SUSPENDb</text>
<text x="146.7" y="70.7">RTS</text>
<text x="152.3" y="69.4">24</text>
<text x="242.2" y="71.9">6</text>
<text x="267" y="70.7">IO5</text>
<text x="271.7" y="71.9">30</text>
<text x="271.7" y="69.4">29</text>
<text x="115.2" y="77">1</text>
<text x="146.6" y="75.7">DTR</text>
<text x="152.3" y="74.5">28</text>
<text x="242.2" y="77">7</text>
<text x="244.5" y="73.2">IO34</text>
<text x="265.7" y="75.7">IO19</text>
<text x="265.7" y="73.2">IO18</text>
<text x="271.7" y="74.5">31</text>
<text x="114" y="82.1">10</text>
<text x="115.2" y="79.5">2</text>
<text x="117.5" y="78.3">DCD</text>
<text x="117.5" y="80.8">RI/CLK</text>
<text x="117.5" y="83.4">NC</text>
<text x="244.5" y="78.3">IO35</text>
<text x="265.7" y="83.4">IO22</text>
<text x="265.7" y="80.8">IO21</text>
<text x="271.7" y="82.1">36</text>
<text x="271.7" y="79.5">33</text>
<text x="114" y="84.6">12</text>
<text x="114" y="87.2">13</text>
<text x="114" y="89.7">14</text>
<text x="117.5" y="85.9">SUSPEND</text>
<text x="117.5" y="88.4">CHREN</text>
<text x="148.2" y="87.7">EP</text>
<text x="151.7" y="86.7">29</text>
<text x="152.3" y="89.7">3</text>
<text x="241" y="87.2">34</text>
<text x="244.5" y="88.4">RXD0</text>
<text x="265.7" y="85.9">IO23</text>
<text x="271.7" y="84.6">37</text>
<text x="271.7" y="89.7">10</text>
<text x="117.5" y="91">CHR1</text>
<text x="146.2" y="91">GND</text>
<text x="241" y="92.2">35</text>
<text x="244.5" y="93.5">TXD0</text>
<text x="265.7" y="93.5">IO26</text>
<text x="265.7" y="91">IO25</text>
<text x="271.7" y="94.8">12</text>
<text x="271.7" y="92.2">11</text>
<text x="241" y="99.9">17</text>
<text x="244.5" y="101.1">NC</text>
<text x="265.7" y="96.1">IO27</text>
<text x="265.7" y="101.1">IO32</text>
<text x="271.7" y="99.9">8</text>
<text x="241" y="107.5">20</text>
<text x="241" y="104.9">19</text>
<text x="241" y="102.4">18</text>
<text x="244.5" y="106.2">NC</text>
<text x="244.5" y="103.7">NC</text>
<text x="265.7" y="103.7">IO33</text>
<text x="271.7" y="102.4">9</text>
<text x="271.7" y="107.5">1</text>
<text x="241" y="112.6">22</text>
<text x="241" y="110">21</text>
<text x="244.5" y="113.8">NC</text>
<text x="244.5" y="111.3">NC</text>
<text x="244.5" y="108.8">NC</text>
<text x="265.6" y="113.8">GND</text>
<text x="265.6" y="111.3">GND</text>
<text x="265.6" y="108.8">GND</text>
<text x="271.7" y="112.6">38</text>
<text x="271.7" y="110">15</text>
<text x="241" y="115.1">32</text>
<text x="244.5" y="116.4">NC</text>
<text x="265.5" y="115.6">GND</text>
<text x="271.5" y="114.9">39</text>
<text x="35.4" y="143">A4B9</text>
<text x="195.4" y="143">1SW22</text>
<text x="16.2" y="148.1">2</text>
<text x="16.2" y="145.6">1</text>
<text x="18.5" y="149.4">SHELL</text>
<text x="18.5" y="146.9">SHELL</text>
<text x="28.3" y="146.9">VBUS</text>
<text x="28.3" y="144.3">VBUS</text>
<text x="35.4" y="145.6">B4A9</text>
<text x="195.4" y="148.1">4</text>
<text x="201.7" y="148.1">3</text>
<text x="28.5" y="151.9">SBU1</text>
<text x="28.5" y="154.5">SBU2</text>
<text x="35.4" y="150.7">A8</text>
<text x="35.4" y="153.2">B8</text>
<text x="30" y="159.6">DP1</text>
<text x="35.4" y="160.8">B6</text>
<text x="35.4" y="158.3">A6</text>
<text x="29.9" y="167.2">DN1</text>
<text x="30" y="162.1">DP2</text>
<text x="35.4" y="165.9">A7</text>
<text x="29.9" y="169.7">DN2</text>
<text x="35.4" y="168.4">B7</text>
<text x="35.4" y="173.5">A5</text>
<text x="29.9" y="177.3">CC2</text>
<text x="29.9" y="174.8">CC1</text>
<text x="35.4" y="176.1">B5</text>
<text x="16.2" y="183.7">4</text>
<text x="16.2" y="181.1">3</text>
<text x="18.5" y="185">SHELL</text>
<text x="18.5" y="182.4">SHELL</text>
<text x="29.4" y="185">GND</text>
<text x="29.4" y="182.4">GND</text>
<text x="35.4" y="183.7">B1A12</text>
<text x="35.4" y="181.1">A1B12</text>
<text x="190.3" y="183.7">1SW12</text>
<text x="110.6" y="187.5">1</text>
<text x="110.6" y="190">2</text>
<text x="112.9" y="186.2">1</text>
<text x="112.9" y="188.8">2</text>
<text x="190.3" y="188.8">4</text>
<text x="196.6" y="188.8">3</text>
<text x="26.2" y="235.8" transform="rotate(-90 26.2 235.8)">3</text>
<text x="27.5" y="238.2" transform="rotate(-90 27.5 238.2)">3</text>
<text x="28.7" y="235.8" transform="rotate(-90 28.7 235.8)">2</text>
<text x="30" y="238.2" transform="rotate(-90 30 238.2)">2</text>
<text x="31.3" y="235.8" transform="rotate(-90 31.3 235.8)">1</text>
<text x="32.6" y="238.2" transform="rotate(-90 32.6 238.2)">1</text>
</g>
<g font-size="2.2" fill="#00f">
<text x="303.3" y="29.8">10K</text>
<text x="333.8" y="24.7">DHT22_CONN</text>
<text x="293.1" y="37.4">IO0</text>
<text x="293.1" y="39.9">IO2</text>
<text x="293.1" y="42.5">IO4</text>
<text x="293.1" y="47.6">IO12</text>
<text x="218.9" y="50.1">EN</text>
<text x="293.1" y="50.1">IO14</text>
<text x="81.1" y="55.2">USB_D+</text>
<text x="293.1" y="55.2">IO13</text>
<text x="293.1" y="57.7">IO15</text>
<text x="81.7" y="60.3">USB_D-</text>
<text x="178.8" y="60.3">RXD</text>
<text x="178.8" y="65.3">TXD</text>
<text x="208.2" y="65.3">SENSOR_VN</text>
<text x="208.3" y="60.3">SENSOR_VP</text>
<text x="293.1" y="62.8">IO16</text>
<text x="293.1" y="65.3">IO17</text>
<text x="178.8" y="70.4">RTS</text>
<text x="293.1" y="70.4">IO5</text>
<text x="178.8" y="75.5">DTR</text>
<text x="217.1" y="73">IO34</text>
<text x="293.1" y="73">IO18</text>
<text x="293.1" y="75.5">IO19</text>
<text x="217.1" y="78">IO35</text>
<text x="293.1" y="80.6">IO21</text>
<text x="293.1" y="83.1">IO22</text>
<text x="213.5" y="88.2">RXD0</text>
<text x="293.1" y="85.7">IO23</text>
<text x="213.7" y="93.3">TXD0</text>
<text x="293.1" y="90.7">IO25</text>
<text x="293.1" y="93.3">IO26</text>
<text x="293.1" y="95.8">IO27</text>
<text x="293.1" y="100.9">IO32</text>
<text x="293.1" y="103.4">IO33</text>
<text x="332.5" y="111.1">IO0_CON</text>
<text x="288.2" y="116.1">IO0</text>
<text x="50.5" y="122.5">IO18</text>
<text x="332.5" y="121.2">IO0_BTN</text>
<text x="282" y="137.7">RXD</text>
<text x="337.6" y="137.7">TXD0</text>
<text x="248.7" y="144.1">IO0_BTN</text>
<text x="282.3" y="150.4">TXD</text>
<text x="337.6" y="150.4">RXD0</text>
<text x="60.7" y="159.3">D+</text>
<text x="162.3" y="160.6">USB_D+</text>
<text x="63.2" y="166.9">D-</text>
<text x="337.6" y="163.1">EN</text>
<text x="162.3" y="168.2">USB_D-</text>
<text x="282.2" y="170.7">DTR</text>
<text x="243.6" y="184.7">EN</text>
<text x="282.3" y="183.4">RTS</text>
<text x="337.6" y="188.5">ID0_BTN</text>
<text x="83.8" y="203.8">IO23</text>
</g>
<g font-size="1.5" fill="#000080">
<text x="30.2" y="24.8">U5</text>
<text x="75.9" y="141.7">D3</text>
<text x="323.6" y="167.1">Q3</text>
<text x="323.6" y="181.1">Q4</text>
</g>
</svg>
